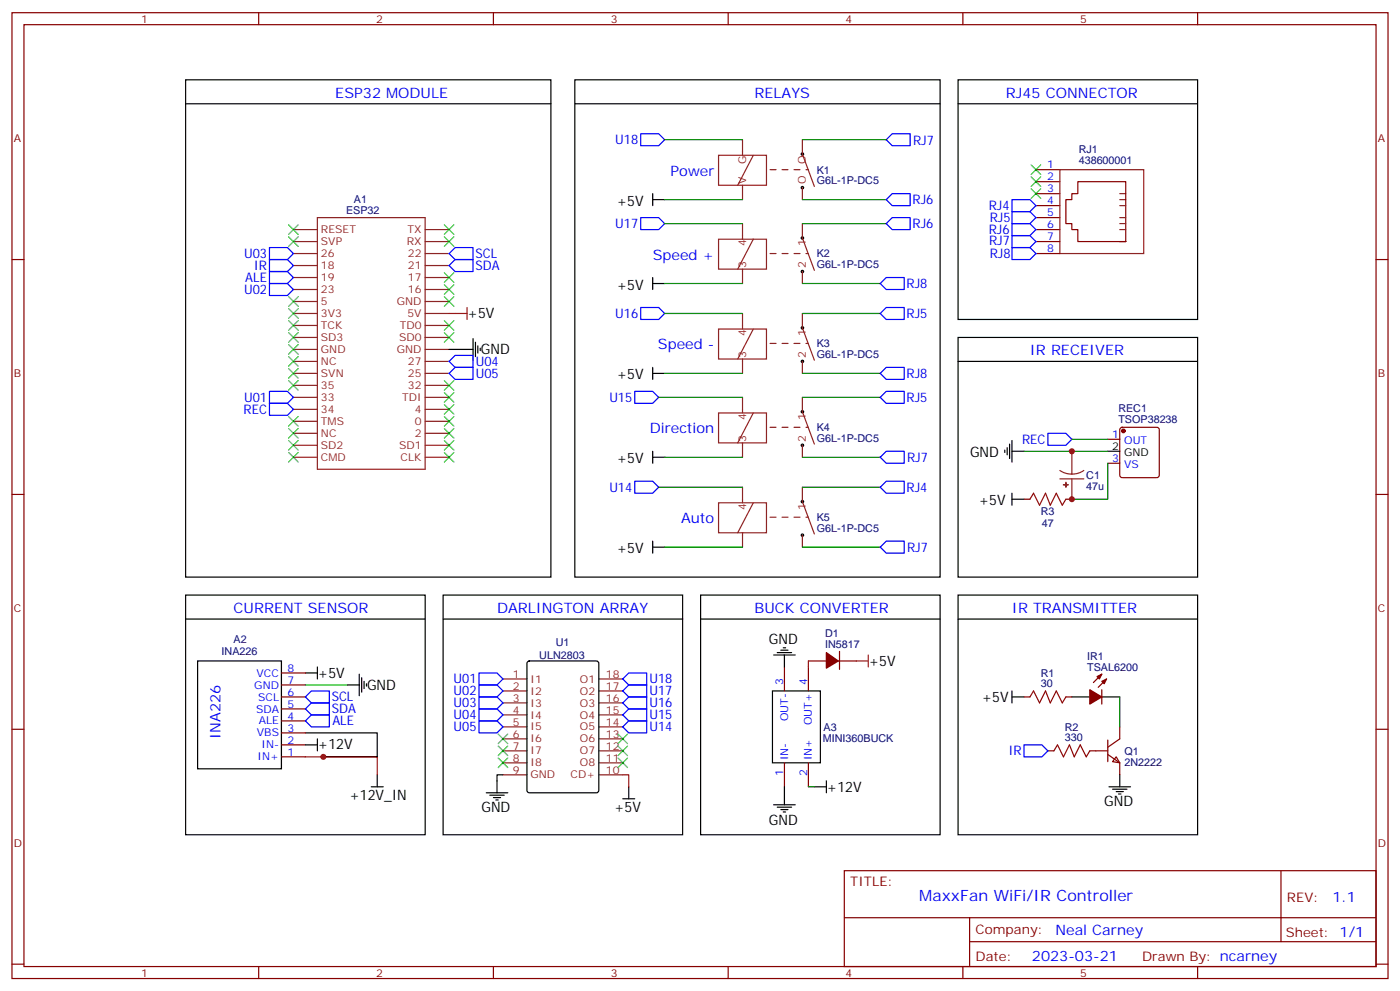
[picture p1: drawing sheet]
<svg xmlns="http://www.w3.org/2000/svg" width="412mm" height="292mm" viewBox="0 0 412 292" stroke-linecap="round" stroke-linejoin="round" font-family="sans-serif">
<g fill="none" stroke="#870000" stroke-width=".35">
<path d="M3.5 3.7h405.4v284.4h-405.4zM7.1 7.3h398.2v277.3h-398.2zM76.2 3.7v3.6M145.3 3.7v3.6M214.5 3.7v3.6M283.6 3.7v3.6M352.8 3.7v3.6M305.2 57h7M305.2 53.5h7M305.2 50h7M3.5 76.4h3.6M305.2 67.6h7"/>
<path d="M305.2 64.1h7M305.2 60.5h7M305.2 71.1h7M305.2 74.6h7M329.8 71.1h1.8h-14.1v-3.5h-1.8v-1.8h-1.7v-7h1.7v-1.8h1.8v-3.5h14.1v17.6M405.3 76.4h3.6M326.3 129.3h3.5M326.3 136.4h3.5M330.1 126l.5-.2h10.2l.5 .2 .2 .5v13.4l-.2 .5-.5 .2h-10.2l-.5-.2-.3-.5v-13.4zM3.5 145.6h3.6M301.6 147h1.8M314 147h1.7"/>
<path d="M405.3 145.6h3.6M82.9 198.1h7.1M231.1 196.4v7M238.1 196.4v7M238.1 194.6h5.3M246.9 194.6h5.3M247.3 191.8v5.3M324.6 198.5l-2.5 2.4M326 199.9l-2.5 2.5M3.5 214.7h3.6M82.9 219.3h7.1M82.9 215.8h7.1"/>
<path d="M82.9 212.2h7.1M82.9 208.7h7.1M82.9 205.2h7.1M82.9 201.6h7.1M301.6 205.2h1.8M314 205.2h1.7M324.6 203.1v4.2M326.3 217.9v6.3M329.8 214v3.5l-3.5 2.5M405.3 214.7h3.6M82.9 222.8h7.1M231.1 224.6v7"/>
<path d="M238.1 224.6v7M308.7 221.1h1.7M321 221.1h5.3M326.3 222.1l3.5 2.5v3.5M328.8 222.8l1 1.8-2.1-.4zM248.7 256.3h156.6v28.3h-156.6zM377.3 256.4v20.8M248.7 270.2h156.5M285.6 277.2h119.6M285.6 270.2v14.1M3.5 283.8h3.6M76.2 284.6v3.5"/>
<path d="M145.3 284.6v3.5M214.5 284.6v3.5M283.6 284.6v3.5M352.8 284.6v3.5M405.3 283.8h3.6"/>
</g>
<g fill="none" stroke="#000" stroke-width=".35">
<path d="M54.7 23.5h107.6v146.4h-107.6zM54.7 30.6h107.6M169.3 23.5h107.6v146.4h-107.6zM169.3 30.6h107.6M282.2 23.5h70.6v70.6h-70.6zM282.2 30.6h70.6M192.3 58.8h3.5M192.3 57v3.5M139.3 99.7v6.3M192.3 81.7v3.5M192.3 83.5h3.5M282.2 99.3h70.6v70.6h-70.6z"/>
<path d="M132.3 102.9h7M140.1 100.8v4.2M140.8 101.8v2.1M141.5 102.5v.7M192.3 108.2v3.5M192.3 109.9h3.5M282.2 106.4h70.6M192.3 132.9v3.5M192.3 134.6h3.5M296 132.5v.7M296.7 131.8v2.1M297.4 130.7v4.3"/>
<path d="M298.1 132.9h3.5M298.1 129.7v6.3M326.3 132.9h3.5M192.3 159.3v3.5M298.1 145.2v3.5M298.1 147h3.5M54.7 175.2h70.5v70.5h-70.5zM130.5 175.2h70.6v70.5h-70.6zM192.3 161.1h3.5M206.4 175.2h70.5v70.5h-70.5zM282.2 175.2h70.6v70.5h-70.6zM54.7 182.2h70.5"/>
<path d="M58.2 194.6h24.7v31.7h-24.7zM90 198.1h3.5M93.5 196.4v3.5M105.8 198.5v6.3M106.5 199.5v4.3M130.5 182.2h70.6M155.5 194.8l.4-.2h19.8l.6 .4 .1 37.7-.5 .6-20 .1-.6-.5-.1-37.6zM206.4 182.2h70.5M227.9 192.8h6.3M229 192.1h4.2M230 191.4h2.1M230.7 190.7h.7"/>
<path d="M231.1 192.8v3.6M282.2 182.2h70.6M90 215.8h21.1v7h-15.9M90 219.3h3.5M93.5 217.5v3.6M102.3 201.6h3.5M107.2 200.6v2.1M107.9 201.3v.7M227.5 203.4h14.2v21.2h-14.2zM298.1 205.2h3.5M298.1 203.4v3.5M315.7 205.2h5.3"/>
<path d="M324.6 205.2h5.2M109.4 231.6h3.5M111.1 228.1v3.5M143.2 233.4h6.4M144.3 234.1h4.2M145.3 234.8h2.2M146 235.5h.8M148.2 228.1h-1.8v5.3M183.4 235.2h3.6M185.2 231.6v3.6M227.9 236.9h6.3M229 237.6h4.2"/>
<path d="M230 238.3h2.1M230.7 239h.7M231.1 231.6v5.3M239.9 231.6h3.5M243.4 229.9v3.5M326.7 231.6h6.3M327.7 232.3h4.3M328.8 233h2.1M329.5 233.8h.7M329.8 228.1v3.5"/>
<circle cx="236.4" cy="45.4" r=".35"/>
<circle cx="236.4" cy="55.2" r=".35"/>
<circle cx="236.4" cy="79.9" r=".35"/>
<circle cx="236.4" cy="70.1" r=".35"/>
<circle cx="236.4" cy="96.5" r=".35"/>
<circle cx="236.4" cy="106.4" r=".35"/>
<circle cx="236.4" cy="131.1" r=".35"/>
<circle cx="236.4" cy="121.2" r=".35"/>
<circle cx="236.4" cy="147.7" r=".35"/>
<circle cx="236.4" cy="157.6" r=".35"/>
</g>
<g fill="none" stroke="#8c2424" stroke-width=".35">
<path d="M211.7 45.7h14.1v8.8h-14.1zM218.7 54.5v4.3M218.7 41.1v4.6M221.9 45.7l-4.6 8.8M226.8 50h1.8M230.4 50h1.7M233.9 50h1.8M236.4 41.1v4.3M236.4 55.2v3.6M237.4 50h.7M312.2 50h24.7v24.6h-24.7zM329.8 57h1.8"/>
<path d="M329.8 58.8h1.8M86.4 67.6h7.1M86.4 71.1h7.1M86.4 74.6h7.1M86.4 78.2h7.1M93.5 64.1h31.7v74h-31.7zM125.2 67.6h7.1M125.2 71.1h7.1M125.2 74.6h7.1M125.2 78.2h7.1M211.7 70.4h14.1v8.8h-14.1zM218.7 79.2v4.3"/>
<path d="M218.7 65.8v4.6M221.9 70.4l-4.6 8.8M226.8 74.6h1.8M230.4 74.6h1.7M233.9 74.6h1.8M236.4 65.8v4.3M236.4 79.9v3.6M237.4 74.6h.7M329.8 60.5h1.8M329.8 64.1h1.8M329.8 65.8h1.8M329.8 67.6h1.8"/>
<path d="M86.4 81.7h7.1M86.4 85.2h7.1M86.4 88.8h7.1M86.4 92.3h7.1M86.4 95.8h7.1M86.4 99.3h7.1M125.2 81.7h7.1M125.2 85.2h7.1M125.2 88.8h7.1M125.2 92.3h7.1M125.2 95.8h7.1M125.2 99.3h7.1"/>
<path d="M211.7 96.9h14.1v8.8h-14.1zM218.7 92.3v4.6M221.9 96.9l-4.6 8.8M236.4 92.3v4.2M86.4 102.9h7.1M86.4 106.4h7.1M86.4 109.9h7.1M86.4 113.5h7.1M86.4 117h7.1M125.2 102.9h7.1M125.2 106.4h7.1M125.2 109.9h7.1"/>
<path d="M125.2 113.5h7.1M125.2 117h7.1M218.7 105.7v4.2M218.7 117v4.6M226.8 101.1h1.8M230.4 101.1h1.7M233.9 101.1h1.8M236.4 117v4.2M236.4 106.4v3.5M237.4 101.1h.7M86.4 120.5h7.1M86.4 124h7.1"/>
<path d="M86.4 127.6h7.1M86.4 131.1h7.1M86.4 134.6h7.1M125.2 120.5h7.1M125.2 124h7.1M125.2 127.6h7.1M125.2 131.1h7.1M125.2 134.6h7.1M211.7 121.6h14.1v8.8h-14.1zM218.7 130.4v4.2M221.9 121.6l-4.6 8.8M226.8 125.8h1.8"/>
<path d="M230.4 125.8h1.7M233.9 125.8h1.8M236.4 131.1v3.5M237.4 125.8h.7M312.2 138.5l1.7 .8 1.8 .3M315.7 132.9v6.7M319.3 138.5l-1.7 .8-1.9 .3M211.7 148h14.1v8.8h-14.1zM218.7 156.8v4.3M218.7 143.4v4.6M221.9 148l-4.6 8.8M226.8 152.3h1.8"/>
<path d="M230.4 152.3h1.7M233.9 152.3h1.8M236.4 143.4v4.3M236.4 157.6v3.5M237.4 152.3h.7M312.2 141h7.1M315.7 141v6M148.2 199.9h7M176.4 199.9h7M148.2 203.4h7M148.2 206.9h7M148.2 210.5h7"/>
<path d="M148.2 214h7M148.2 217.5h7M176.4 203.4h7M176.4 206.9h7M176.4 210.5h7M176.4 214h7M176.4 217.5h7M148.2 221.1h7M148.2 224.6h7M148.2 228.1h7M176.4 221.1h7M176.4 224.6h7"/>
<path d="M176.4 228.1h7"/>
</g>
<g fill="#8c2424" stroke="#8c2424" stroke-width=".35">
<path d="M236.4 45.4l3.5 9.5z"/>
<path d="M236.4 147.7l3.5 9.5z"/>
<path d="M236.4 70.1l3.5 9.5z"/>
<path d="M236.4 96.5l3.5 9.5z"/>
<path d="M236.4 121.2l3.5 9.5z"/>
<path d="M313.3 142.7h1.4z"/>
<path d="M314 142v1.4z"/>
</g>
<path d="M132.3 92.3h5.3M137.6 90.5v3.6M238.1 194.6v1.8M252.2 194.6h3.6M255.8 192.8v3.6M90 222.8h21.1v5.3M183.4 228.1h1.8v3.5" fill="none" stroke="#f00" stroke-width=".35"/>
<g fill="none" stroke="#3c3" stroke-width=".35">
<path d="M303.7 48.5l2.9 2.9M303.7 52.1l2.9 2.8M303.7 55.6l2.9 2.8M306.6 48.5l-2.9 2.9M306.6 52.1l-2.9 2.8M306.6 55.6l-2.9 2.8M85 66.2l2.8 2.8M85 69.7l2.8 2.8M87.8 66.2l-2.8 2.8M87.8 69.7l-2.8 2.8M130.9 66.2l2.8 2.8M130.9 69.7l2.8 2.8"/>
<path d="M133.7 66.2l-2.8 2.8M133.7 69.7l-2.8 2.8M85 90.9l2.8 2.8M85 94.4l2.8 2.8M85 97.9l2.8 2.9M85 87.3l2.8 2.9M87.8 90.9l-2.8 2.8M87.8 94.4l-2.8 2.8M87.8 97.9l-2.8 2.9M87.8 87.3l-2.8 2.9M130.9 94.4l2.8 2.8M130.9 97.9l2.8 2.9"/>
<path d="M130.9 87.3l2.8 2.9M130.9 80.3l2.8 2.8M130.9 83.8l2.8 2.8M133.7 80.3l-2.8 2.8M133.7 94.4l-2.8 2.8M133.7 97.9l-2.8 2.9M133.7 83.8l-2.8 2.8M133.7 87.3l-2.8 2.9M85 101.5l2.8 2.8M85 105l2.8 2.8M85 108.5l2.8 2.8M85 112l2.8 2.9"/>
<path d="M87.8 112l-2.8 2.9M87.8 101.5l-2.8 2.8M87.8 105l-2.8 2.8M87.8 108.5l-2.8 2.8M130.9 115.6l2.8 2.8M130.9 119.1l2.8 2.8M130.9 112l2.8 2.9M133.7 115.6l-2.8 2.8M133.7 119.1l-2.8 2.8M133.7 112l-2.8 2.9M85 122.6l2.8 2.8M85 133.2l2.8 2.8"/>
<path d="M85 126.2l2.8 2.8M85 129.7l2.8 2.8M87.8 122.6l-2.8 2.8M87.8 133.2l-2.8 2.8M87.8 126.2l-2.8 2.8M87.8 129.7l-2.8 2.8M130.9 129.7l2.8 2.8M130.9 133.2l2.8 2.8M130.9 122.6l2.8 2.8M130.9 126.2l2.8 2.8M133.7 129.7l-2.8 2.8M133.7 133.2l-2.8 2.8"/>
<path d="M133.7 122.6l-2.8 2.8M133.7 126.2l-2.8 2.8M146.8 219.6l2.8 2.9M146.8 216.1l2.8 2.8M149.6 219.6l-2.8 2.9M149.6 216.1l-2.8 2.8M182 219.6l2.9 2.9M182 216.1l2.9 2.8M184.9 219.6l-2.9 2.9M184.9 216.1l-2.9 2.8M146.8 223.2l2.8 2.8M149.6 223.2l-2.8 2.8"/>
<path d="M182 223.2l2.9 2.8M184.9 223.2l-2.9 2.8"/>
</g>
<g fill="none" stroke="#008700" stroke-width=".35">
<path d="M195.8 58.8h22.9M195.8 41.1h22.9M236.4 58.8h24.7M236.4 41.1h24.7M195.8 65.8h22.9M236.4 65.8h24.7M195.8 83.5h22.9M195.8 92.3h22.9M236.4 83.5h22.9M236.4 92.3h22.9M194 117h24.7M195.8 109.9h22.9"/>
<path d="M236.4 109.9h22.9M236.4 117h22.9M195.8 134.6h22.9M236.4 134.6h22.9M301.6 132.9h24.7M315.7 129.3h10.6M326.3 136.4v10.6h-10.6M194 143.4h24.7M236.4 143.4h22.9M195.8 161.1h22.9M236.4 161.1h22.9M90 201.6h12.3"/>
<path d="M329.8 205.2v8.8M238.1 231.6h1.8"/>
</g>
<g fill="#870000" stroke="#870000" stroke-width=".35">
<path d="M321 203.1l3.6 2.1-3.6 2.1z"/>
<path d="M324.6 200.6l1.4-.7-.7 1.4z"/>
<path d="M323.1 199.2l1.5-.7-.8 1.4z"/>
<path d="M243.4 192.1l3.5 2.5-3.5 2.1z"/>
<circle cx="330.9" cy="126.9" r=".53"/>
</g>
<path d="M303.4 147l1-1.8 1.8 3.5 1.8-3.5 1.4 3.5 1.7-3.5 1.8 3.5 1.1-1.7M303.4 205.2l1-1.8 1.8 3.5 1.8-3.5 1.4 3.5 1.7-3.5 1.8 3.5 1.1-1.7M310.4 221.1l1.1-1.8 1.8 3.5 1.7-3.5 1.4 3.5 1.8-3.5 1.8 3.5 1-1.7" fill="none" stroke="#a10000" stroke-width=".35"/>
<g fill="none" stroke="#00f" stroke-width=".35">
<path d="M188.7 39.4h5.3l1.8 1.7-1.8 1.8h-5.3zM262.8 39.4h5.3v3.5h-5.3l-1.7-1.8zM262.8 57h5.3v3.5h-5.3l-1.7-1.7zM298.1 58.8h5.3l1.8 1.7-1.8 1.8h-5.3zM79.4 72.9h5.3l1.7 1.7-1.7 1.8h-5.3zM79.4 79.9h5.3l1.7 1.8-1.7 1.8h-5.3zM79.4 76.4h5.3l1.7 1.8-1.7 1.7h-5.3zM132.3 78.2l1.8-1.8h5.2v3.5h-5.2zM134.1 72.9h5.2v3.5h-5.2l-1.8-1.8zM188.7 64.1h5.3l1.8 1.7-1.8 1.8h-5.3zM262.8 64.1h5.3v3.5h-5.3l-1.7-1.8zM298.1 69.4h5.3l1.8 1.7-1.8 1.8h-5.3z"/>
<path d="M298.1 72.9h5.3l1.8 1.7-1.8 1.8h-5.3zM298.1 65.8h5.3l1.8 1.8-1.8 1.8h-5.3zM298.1 62.3h5.3l1.8 1.8-1.8 1.7h-5.3zM79.4 83.5h5.3l1.7 1.7-1.7 1.8h-5.3zM188.7 90.5h5.3l1.8 1.8-1.8 1.8h-5.3zM259.3 83.5l1.8-1.8h5.2v3.5h-5.2zM259.3 92.3l1.8-1.8h5.2v3.6h-5.2zM79.4 115.2h5.3l1.7 1.8-1.7 1.7h-5.3zM79.4 118.7h5.3l1.7 1.8-1.7 1.8h-5.3zM132.3 106.4l1.8-1.8h5.2v3.6h-5.2zM132.3 109.9l1.8-1.7h5.2v3.5h-5.2zM187 115.2h5.3l1.7 1.8-1.7 1.7h-5.3z"/>
<path d="M259.3 109.9l1.8-1.7h5.2v3.5h-5.2zM259.3 117l1.8-1.8h5.2v3.5h-5.2zM259.3 134.6l1.8-1.7h5.2v3.5h-5.2zM308.7 127.6h5.3l1.7 1.7-1.7 1.8h-5.3zM187 141.7h5.3l1.7 1.7-1.7 1.8h-5.3zM259.3 143.4l1.8-1.7h5.2v3.5h-5.2zM259.3 161.1l1.8-1.8h5.2v3.5h-5.2zM141.1 198.1h5.3l1.8 1.8-1.8 1.7h-5.3zM183.4 199.9l1.8-1.8h5.3v3.5h-5.3zM90 208.7l1.7-1.8h5.3v3.6h-5.3zM90 205.2l1.7-1.8h5.3v3.5h-5.3zM90 212.2l1.7-1.7h5.3v3.5h-5.3z"/>
<path d="M141.1 201.6h5.3l1.8 1.8-1.8 1.8h-5.3zM141.1 205.2h5.3l1.8 1.7-1.8 1.8h-5.3zM141.1 208.7h5.3l1.8 1.8-1.8 1.7h-5.3zM141.1 212.2h5.3l1.8 1.8-1.8 1.8h-5.3zM183.4 206.9l1.8-1.7h5.3v3.5h-5.3zM183.4 210.5l1.8-1.8h5.3v3.5h-5.3zM183.4 214l1.8-1.8h5.3v3.6h-5.3zM185.2 201.6h5.3v3.6h-5.3l-1.8-1.8zM301.6 219.3h5.3l1.8 1.8-1.8 1.7h-5.3z"/>
</g>
<g fill="#c00">
<circle cx="95.3" cy="222.8" r=".88"/>
<circle cx="315.7" cy="132.9" r=".88"/>
<circle cx="315.7" cy="147" r=".88"/>
</g>
<text font-size="4.6" fill="#00f" x="270.8" y="265.4">MaxxFan WiFi/IR Controller</text>
<g font-size="4.2" fill="#00f">
<text x="98.8" y="28.8">ESP32 MODULE</text>
<text x="222.2" y="28.8">RELAYS</text>
<text x="296.3" y="28.8">RJ45 CONNECTOR</text>
<text x="197.6" y="51.7">Power</text>
<text x="192.3" y="76.4">Speed +</text>
<text x="193.8" y="102.9">Speed -</text>
<text x="303.4" y="104.6">IR RECEIVER</text>
<text x="191.4" y="127.6">Direction</text>
<text x="200.6" y="154">Auto</text>
<text x="68.8" y="180.5">CURRENT SENSOR</text>
<text x="146.4" y="180.5">DARLINGTON ARRAY</text>
<text x="222.2" y="180.5">BUCK CONVERTER</text>
<text x="298.1" y="180.5">IR TRANSMITTER</text>
<text x="64.9" y="217.6" transform="rotate(-90 64.9 217.6)">INA226</text>
<text x="392.5" y="265.6">1.1</text>
<text x="310.9" y="275.2">Neal Carney</text>
<text x="304" y="283">2023-03-21</text>
</g>
<g font-size="4.2">
<text x="181.7" y="60.5">+5V</text>
<text x="181.7" y="85.2">+5V</text>
<text x="137.8" y="93.7">+5V</text>
<text x="141.6" y="104.3">GND</text>
<text x="181.7" y="111.7">+5V</text>
<text x="181.7" y="136.4">+5V</text>
<text x="285.8" y="134.6">GND</text>
<text x="288.3" y="148.7">+5V</text>
<text x="181.7" y="162.8">+5V</text>
<text x="226.5" y="189.6">GND</text>
<text x="255.9" y="196">+5V</text>
<text x="93.7" y="199.5">+5V</text>
<text x="108.1" y="203">GND</text>
<text x="289.2" y="206.6">+5V</text>
<text x="93.7" y="220.6">+12V</text>
<text x="243.6" y="233">+12V</text>
<text x="102.9" y="235.5">+12V_IN</text>
<text x="141.8" y="239">GND</text>
<text x="180.9" y="239">+5V</text>
<text x="325.3" y="237.3">GND</text>
<text x="226.5" y="243">GND</text>
</g>
<g font-size="3.9" fill="#00f">
<text x="181.3" y="42.4">U18</text>
<text x="269" y="42.6">RJ7</text>
<text x="268.8" y="60.1">RJ6</text>
<text x="291.3" y="61.8">RJ4</text>
<text x="291.5" y="65.3">RJ5</text>
<text x="181.3" y="67.1">U17</text>
<text x="268.8" y="67.1">RJ6</text>
<text x="291.3" y="68.9">RJ6</text>
<text x="71.9" y="75.9">U03</text>
<text x="140.1" y="75.9">SCL</text>
<text x="291.4" y="72.2">RJ7</text>
<text x="291.5" y="76">RJ8</text>
<text x="72.2" y="83">ALE</text>
<text x="74.8" y="79.4">IR</text>
<text x="140.1" y="79.5">SDA</text>
<text x="71.9" y="86.5">U02</text>
<text x="267.1" y="84.7">RJ8</text>
<text x="181.3" y="93.6">U16</text>
<text x="267.1" y="93.6">RJ5</text>
<text x="140.1" y="107.7">U04</text>
<text x="140.1" y="111.2">U05</text>
<text x="267.1" y="111.2">RJ8</text>
<text x="71.9" y="118.2">U01</text>
<text x="179.5" y="118.3">U15</text>
<text x="267.1" y="118.3">RJ5</text>
<text x="71.8" y="121.8">REC</text>
<text x="301.1" y="130.6">REC</text>
<text x="267.2" y="136.1">RJ7</text>
<text x="179.5" y="144.7">U14</text>
<text x="267.1" y="144.8">RJ4</text>
<text x="267.2" y="162.5">RJ7</text>
<text x="133.6" y="201.1">U01</text>
<text x="191.3" y="201.2">U18</text>
<text x="97.7" y="206.5">SCL</text>
<text x="133.6" y="204.6">U02</text>
<text x="133.6" y="208.2">U03</text>
<text x="191.3" y="204.7">U17</text>
<text x="191.3" y="208.3">U16</text>
<text x="97.7" y="210">SDA</text>
<text x="97.9" y="213.6">ALE</text>
<text x="133.6" y="211.7">U04</text>
<text x="133.6" y="215.2">U05</text>
<text x="191.3" y="211.8">U15</text>
<text x="191.3" y="215.3">U14</text>
<text x="297.1" y="222.2">IR</text>
</g>
<g font-size="3.9" fill="#800">
<text x="250.5" y="260.9">TITLE:</text>
<text x="379.1" y="265.6">REV:</text>
<text x="287.4" y="275.1">Company:</text>
<text x="378.7" y="275.7">Sheet: 1/1</text>
<text x="287.4" y="282.8">Date:</text>
<text x="336.4" y="282.9">Drawn By: ncarney</text>
</g>
<g font-size="3.2" fill="#800">
<text x="41.6" y="6.7">1</text>
<text x="110.8" y="6.7">2</text>
<text x="179.9" y="6.7">3</text>
<text x="249.1" y="6.7">4</text>
<text x="318.2" y="6.7">5</text>
<text x="4.1" y="41.8">A</text>
<text x="405.9" y="41.8">A</text>
<text x="4.1" y="111">B</text>
<text x="405.9" y="111">B</text>
<text x="4.1" y="180.1">C</text>
<text x="405.9" y="180.1">C</text>
<text x="4.1" y="249.3">D</text>
<text x="405.9" y="249.3">D</text>
<text x="41.6" y="287.5">1</text>
<text x="110.8" y="287.5">2</text>
<text x="179.9" y="287.5">3</text>
<text x="249.1" y="287.5">4</text>
<text x="318.2" y="287.5">5</text>
</g>
<g font-size="3.2" fill="#000080">
<text x="317.8" y="45">RJ1</text>
<text x="240.6" y="51.1">K1</text>
<text x="317.8" y="48.2">438600001</text>
<text x="104.2" y="59.9">A1</text>
<text x="240.6" y="54.3">G6L-1P-DC5</text>
<text x="101.9" y="63">ESP32</text>
<text x="240.6" y="75.8">K2</text>
<text x="240.6" y="79">G6L-1P-DC5</text>
<text x="240.6" y="105.5">G6L-1P-DC5</text>
<text x="240.6" y="102.3">K3</text>
<text x="329.4" y="124.6">TSOP38238</text>
<text x="329.4" y="121.4">REC1</text>
<text x="240.6" y="130.2">G6L-1P-DC5</text>
<text x="240.6" y="127">K4</text>
<text x="320" y="141">C1</text>
<text x="320" y="144.2">47u</text>
<text x="240.6" y="153.4">K5</text>
<text x="306.6" y="151.6">R3</text>
<text x="306.8" y="155.2">47</text>
<text x="240.6" y="156.6">G6L-1P-DC5</text>
<text x="68.8" y="189.3">A2</text>
<text x="163.7" y="190.3">U1</text>
<text x="243.1" y="190.7">IN5817</text>
<text x="243.1" y="187.5">D1</text>
<text x="65.3" y="192.8">INA226</text>
<text x="158.8" y="193.9">ULN2803</text>
<text x="320.2" y="197.4">TSAL6200</text>
<text x="320.2" y="194.3">IR1</text>
<text x="306.6" y="202.4">30</text>
<text x="306.6" y="199.2">R1</text>
<text x="242.6" y="215.2">A3</text>
<text x="313.6" y="215.1">R2</text>
<text x="242.4" y="218.3">MINI360BUCK</text>
<text x="313.6" y="218.2">330</text>
<text x="331.3" y="225.4">2N2222</text>
<text x="331.3" y="222.2">Q1</text>
</g>
<g font-size="3.2" fill="#8d2323">
<text x="219.8" y="48.2" transform="rotate(-90 219.8 48.2)">G</text>
<text x="237.4" y="48.2" transform="rotate(-90 237.4 48.2)">O</text>
<text x="219.8" y="54.2" transform="rotate(-90 219.8 54.2)">V</text>
<text x="237.4" y="54.2" transform="rotate(-90 237.4 54.2)">O</text>
<text x="94.5" y="68.7">RESET</text>
<text x="120" y="68.7">TX</text>
<text x="94.5" y="72.2">SVP</text>
<text x="94.5" y="75.7">26</text>
<text x="119.8" y="72.2">RX</text>
<text x="120.1" y="75.7">22</text>
<text x="219.8" y="72.4" transform="rotate(-90 219.8 72.4)">4</text>
<text x="237.4" y="72.4" transform="rotate(-90 237.4 72.4)">1</text>
<text x="94.5" y="79.2">18</text>
<text x="94.5" y="82.8">19</text>
<text x="120.1" y="82.8">17</text>
<text x="120.1" y="79.2">21</text>
<text x="219.8" y="78.9" transform="rotate(-90 219.8 78.9)">3</text>
<text x="237.4" y="78.9" transform="rotate(-90 237.4 78.9)">2</text>
<text x="94.5" y="86.3">23</text>
<text x="94.5" y="89.8">5</text>
<text x="116.9" y="89.8">GND</text>
<text x="120.1" y="86.3">16</text>
<text x="94.5" y="93.3">3V3</text>
<text x="120" y="93.3">5V</text>
<text x="94.5" y="96.9">TCK</text>
<text x="94.5" y="100.4">SD3</text>
<text x="117.5" y="100.4">SD0</text>
<text x="117.8" y="96.9">TD0</text>
<text x="219.8" y="98.9" transform="rotate(-90 219.8 98.9)">4</text>
<text x="237.4" y="98.9" transform="rotate(-90 237.4 98.9)">1</text>
<text x="94.5" y="103.9">GND</text>
<text x="94.5" y="107.5">NC</text>
<text x="116.9" y="103.9">GND</text>
<text x="120.1" y="107.5">27</text>
<text x="219.8" y="105.3" transform="rotate(-90 219.8 105.3)">3</text>
<text x="237.4" y="105.3" transform="rotate(-90 237.4 105.3)">2</text>
<text x="94.5" y="111">SVN</text>
<text x="120.1" y="111">25</text>
<text x="94.5" y="114.5">35</text>
<text x="94.5" y="118">33</text>
<text x="118.4" y="118">TDI</text>
<text x="120.1" y="114.5">32</text>
<text x="94.5" y="121.6">34</text>
<text x="94.5" y="125.1">TMS</text>
<text x="122.2" y="125.1">0</text>
<text x="122.2" y="121.6">4</text>
<text x="219.8" y="123.6" transform="rotate(-90 219.8 123.6)">4</text>
<text x="237.4" y="123.6" transform="rotate(-90 237.4 123.6)">1</text>
<text x="94.5" y="128.6">NC</text>
<text x="122.2" y="128.6">2</text>
<text x="219.8" y="130" transform="rotate(-90 219.8 130)">3</text>
<text x="237.4" y="130" transform="rotate(-90 237.4 130)">2</text>
<text x="94.5" y="132.2">SD2</text>
<text x="94.5" y="135.7">CMD</text>
<text x="117.5" y="132.2">SD1</text>
<text x="118" y="135.7">CLK</text>
<text x="219.8" y="150" transform="rotate(-90 219.8 150)">4</text>
<text x="237.4" y="150" transform="rotate(-90 237.4 150)">1</text>
<text x="151.1" y="199.5">1</text>
<text x="151.1" y="203.1">2</text>
<text x="156.3" y="200.9">I1</text>
<text x="170.8" y="200.9">O1</text>
<text x="178.5" y="199.5">18</text>
<text x="178.5" y="203.1">17</text>
<text x="151.1" y="206.6">3</text>
<text x="156.3" y="204.5">I2</text>
<text x="156.3" y="208">I3</text>
<text x="170.8" y="204.5">O2</text>
<text x="170.8" y="208">O3</text>
<text x="178.5" y="206.6">16</text>
<text x="151.1" y="210.1">4</text>
<text x="151.1" y="213.6">5</text>
<text x="156.3" y="211.5">I4</text>
<text x="156.3" y="215.1">I5</text>
<text x="170.8" y="211.5">O4</text>
<text x="170.8" y="215.1">O5</text>
<text x="178.5" y="210.1">15</text>
<text x="178.5" y="213.6">14</text>
<text x="151.1" y="217.2">6</text>
<text x="151.1" y="220.7">7</text>
<text x="156.3" y="218.6">I6</text>
<text x="170.8" y="218.6">O6</text>
<text x="178.5" y="217.2">13</text>
<text x="178.5" y="220.7">12</text>
<text x="151.1" y="224.2">8</text>
<text x="151.1" y="227.8">9</text>
<text x="156.3" y="222.1">I7</text>
<text x="156.3" y="225.6">I8</text>
<text x="170.8" y="225.6">O8</text>
<text x="170.8" y="222.1">O7</text>
<text x="178.5" y="224.2">11</text>
<text x="178.5" y="227.8">10</text>
<text x="156.3" y="229.2">GND</text>
<text x="168.1" y="229.2">CD+</text>
</g>
<g font-size="3.2" fill="#00f">
<text x="308.4" y="53.1">2</text>
<text x="308.4" y="49.6">1</text>
<text x="308.4" y="56.7">3</text>
<text x="308.4" y="63.7">5</text>
<text x="308.4" y="60.2">4</text>
<text x="308.4" y="67.2">6</text>
<text x="308.4" y="70.8">7</text>
<text x="308.4" y="74.3">8</text>
<text x="327.7" y="129">1</text>
<text x="331.2" y="130.7">OUT</text>
<text x="327.7" y="136">3</text>
<text x="331.2" y="137.8">VS</text>
<text x="84.7" y="197.8">8</text>
<text x="74.9" y="202.7">GND</text>
<text x="75.6" y="199.2">VCC</text>
<text x="84.7" y="201.3">7</text>
<text x="230.7" y="201.6" transform="rotate(-90 230.7 201.6)">3</text>
<text x="237.8" y="201.6" transform="rotate(-90 237.8 201.6)">4</text>
<text x="75.4" y="209.8">SDA</text>
<text x="76" y="206.2">SCL</text>
<text x="84.7" y="208.4">5</text>
<text x="84.7" y="204.8">6</text>
<text x="76.3" y="213.3">ALE</text>
<text x="84.7" y="215.4">3</text>
<text x="84.7" y="211.9">4</text>
<text x="232.1" y="212.3" transform="rotate(-90 232.1 212.3)">OUT-</text>
<text x="239.2" y="213.5" transform="rotate(-90 239.2 213.5)">OUT+</text>
<text x="75.7" y="216.8">VBS</text>
<text x="77" y="220.3">IN-</text>
<text x="84.7" y="218.9">2</text>
<text x="75.9" y="223.9">IN+</text>
<text x="84.7" y="222.5">1</text>
<text x="232.1" y="223.9" transform="rotate(-90 232.1 223.9)">IN-</text>
<text x="239.2" y="223.9" transform="rotate(-90 239.2 223.9)">IN+</text>
<text x="230.7" y="228.4" transform="rotate(-90 230.7 228.4)">1</text>
<text x="237.8" y="228.4" transform="rotate(-90 237.8 228.4)">2</text>
</g>
<g font-size="3.2">
<text x="327.7" y="132.5">2</text>
<text x="331.2" y="134.3">GND</text>
</g>
</svg>
